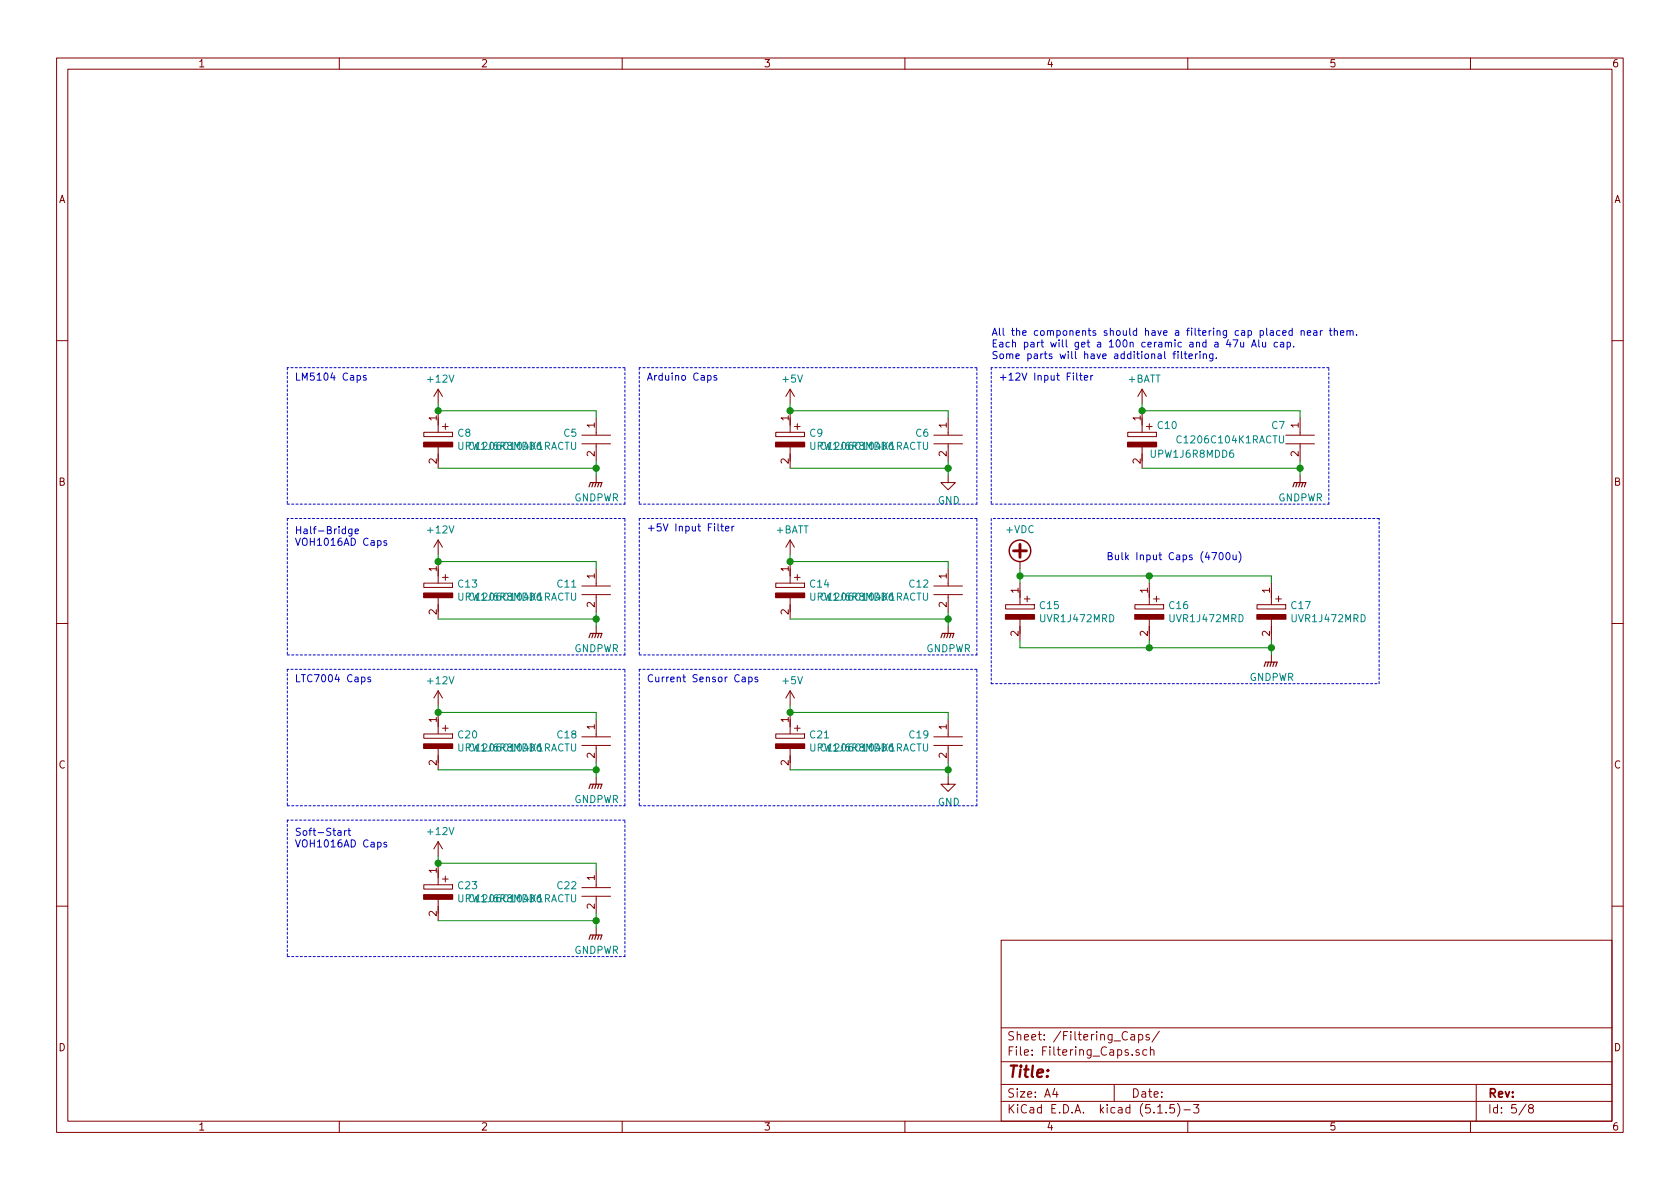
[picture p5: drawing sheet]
<svg xmlns="http://www.w3.org/2000/svg" width="297mm" height="210mm" viewBox="0 0 297 210" stroke-linecap="round" stroke-linejoin="round" font-family="sans-serif">
<g fill="none" stroke="#840000" stroke-width=".18">
<path d="M10 10.3h277v189.9h-277zM12 12.2h273v186.1h-273zM60 10.3v1.9M110 10.3v1.9M160 10.3v1.9M210 10.3v1.9M260 10.3v1.9M10 60.2h2M74.9 76.4h5.1v.8h-5.1zM77.5 68.8v2.6M77.5 72.6v3.8M77.5 79v3.8"/>
<path d="M77.5 68.8l-.8 1.3M77.5 68.8l.7 1.3M78.2 75.4h1M78.7 74.9v1M102.9 77h5M102.9 78.5h5M105.4 73.9v3.1M105.4 78.5v3M137.2 76.4h5v.8h-5zM139.7 68.8v2.6M139.7 72.6v3.8M139.7 79v3.8"/>
<path d="M139.7 68.8l-.8 1.3M139.7 68.8l.8 1.3M140.5 75.4h1M141 74.9v1M165.1 77h5.1M165.1 78.5h5.1M167.6 73.9v3.1M167.6 78.5v3M199.4 76.4h5.1v.8h-5.1zM201.9 68.8l-.7 1.3M201.9 68.8v2.6M201.9 72.6v3.8"/>
<path d="M201.9 79v3.8M201.9 68.8l.8 1.3M202.7 75.4h1M203.2 74.9v1M227.3 77h5.1M227.3 78.5h5.1M229.9 73.9v3.1M229.9 78.5v3M285 60.2h2M77.5 95.5v2.5M77.5 99.3v3.8M77.5 95.5l-.8 1.3"/>
<path d="M77.5 95.5l.7 1.3M105.4 84.1v1.2M139.7 95.5v2.5M139.7 99.3v3.8M139.7 95.5l-.8 1.3M139.7 95.5l.8 1.3M167.6 84.1v1.2h1.3l-1.3 1.3-1.2-1.3h1.2M180.3 99.3v1.3M229.9 84.1v1.2M10 110.3h2M74.9 103.1h5.1v.8h-5.1zM77.5 105.7v3.8"/>
<path d="M78.2 102.1h1M78.7 101.6v1M102.9 103.6h5M102.9 105.2h5M105.4 100.6v3M105.4 105.2v3M105.4 110.7v1.3M137.2 103.1h5v.8h-5zM139.7 105.7v3.8M140.5 102.1h1M141 101.6v1M165.1 103.6h5.1"/>
<path d="M165.1 105.2h5.1M167.6 100.6v3M167.6 105.2v3M167.6 110.7v1.3M177.8 106.9h5.1v.8h-5.1zM180.3 103.1v3.8M180.3 109.5v3.8M181.1 105.9h1M181.6 105.4v1M200.7 106.9h5v.8h-5zM203.2 103.1v3.8M203.2 109.5v3.8"/>
<path d="M204 105.9h1M204.5 105.4v1M222.2 106.9h5.1v.8h-5.1zM224.8 103.1v3.8M224.8 109.5v3.8M224.8 115.8v1.3M225.6 105.9h1M226.1 105.4v1M285 110.3h2M74.9 129.8h5.1v.8h-5.1zM77.5 122.2l-.8 1.2M77.5 122.2v2.5"/>
<path d="M77.5 126v3.8M77.5 132.3v3.8M77.5 122.2l.7 1.2M78.2 128.8h1M78.7 128.3v1M102.9 130.3h5M102.9 131.8h5M105.4 127.2v3.1M105.4 131.8v3.1M105.4 137.4v1.3M137.2 129.8h5v.8h-5zM139.7 122.2l-.8 1.2"/>
<path d="M139.7 122.2v2.5M139.7 126v3.8M139.7 132.3v3.8M139.7 122.2l.8 1.2M140.5 128.8h1M141 128.3v1M165.1 130.3h5.1M165.1 131.8h5.1M167.6 137.4v1.3h1.3l-1.3 1.2-1.2-1.2h1.2M167.6 127.2v3.1M167.6 131.8v3.1M74.9 156.5h5.1v.7h-5.1z"/>
<path d="M77.5 148.8v2.6M77.5 152.6v3.9M77.5 159v3.8M77.5 148.8l-.8 1.3M77.5 148.8l.7 1.3M78.2 155.4h1M78.7 154.9v1.1M102.9 157h5M102.9 158.5h5M105.4 153.9v3.1M105.4 158.5v3M10 160.2h2"/>
<path d="M105.4 164.1v1.2M177 166.3h108v32h-108zM285 160.2h2M60 198.3v1.9M110 198.3v1.9M160 198.3v1.9M177 194.8h108M177 191.8h108M177 187.8h108M177 181.8h108M186.5 192.5l-.4 1h1M186.8 193v1"/>
<path d="M197 191.8v3M200 183h.6v.9M200.6 183.3l-.5 .1-.2 .2 .2 .3 .5-.1M201.3 183l.5-.1 .3 .3-.1 .6-.2 .1-.5-.1M201.3 182.9v1.5M201.4 185.7l-.4-.1-.2 .2 .1 .2 .5 .2v.3h-.6M202.8 185.7l-.5-.1-.2 .3v.6l.2 .1 .5-.1M203.2 183l-.4-.1-.2 .2 .1 .3 .5 .1v.3h-.6M203.4 185.7l.2-.1 .4 .1v.9M203.4 185.1v1.5M204.7 196.8h.8M205 182.3l-1.3 2"/>
<path d="M206.2 196.7v.1M207.6 195.3h-.7l-.1 .7 .2-.1 .5 .1 .2 .2-.1 .5-.2 .1-.6-.1M208.2 195.1a1.71 1.71 0 0 1 0 2.3M209.3 196.3h1.2M210 198.3v1.9M211 195.3h1l-.5 .6 .4 .1v.7l-.2 .1-.7-.1M260 198.3v1.9M261 191.8v6.5M269.8 195.2l-1.2 2M270.6 196l-.3-.2v-.2l.3-.3h.2l.3 .3-.1 .2-.6 .2a.48 .48 0 0 0-.1 .7l.3 .1 .4-.1a.48 .48 0 0 0-.2-.7"/>
</g>
<g fill="none" stroke="#008484" stroke-width=".18">
<path d="M96.4 78.9l.7-.1 .1-.2-.1-.3-.2-.1h-.5v1.3M96.7 78.9l.5 .6M97.5 79.5l.5-1.3 .4 1.3M97.7 79.1h.6M99.5 78.3a.51 .51 0 0 0-.6 0 .51 .51 0 0 0-.1 .6 .46 .46 0 0 0 .2 .5 .46 .46 0 0 0 .5-.1M99.9 78.2h.7M100.3 78.2v1.3M101 78.2v1l.3 .3 .4-.1 .1-.2v-1M158.7 78.9l.6-.1 .1-.2-.1-.3-.1-.1h-.5v1.3M159 78.9l.4 .6M159.8 79.5l.4-1.3 .4 1.3M159.9 79.1h.6"/>
<path d="M161.8 78.3a.51 .51 0 0 0-.7 0 .51 .51 0 0 0-.1 .6 .46 .46 0 0 0 .2 .5 .46 .46 0 0 0 .6-.1M162.1 78.2h.8M162.5 78.2v1.3M163.3 78.2v1l.2 .3 .4-.1 .1-.2v-1M226.2 77.1v1l.3 .2h.3l.1-.2v-1M96.4 105.5h.7l.1-.2-.1-.3-.2-.1h-.5v1.2M96.7 105.5l.5 .6M97.5 106.1l.5-1.2 .4 1.2M97.7 105.8h.6M99.5 105a.51 .51 0 0 0-.6 0 .51 .51 0 0 0-.1 .6 .46 .46 0 0 0 .2 .5 .46 .46 0 0 0 .5-.1M99.9 104.9h.7M100.3 104.9v1.2"/>
<path d="M101 104.9v1l.3 .2h.4l.1-.2v-1M158.7 105.5h.6l.1-.2-.1-.3-.1-.1h-.5v1.2M159 105.5l.4 .6M159.8 106.1l.4-1.2 .4 1.2M159.9 105.8h.6M161.8 105a.51 .51 0 0 0-.7 0 .51 .51 0 0 0-.1 .6 .46 .46 0 0 0 .2 .5 .46 .46 0 0 0 .6-.1M162.1 104.9h.8M162.5 104.9v1.2M163.3 104.9v1l.2 .2h.4l.1-.2v-1M96.4 132.2h.7l.1-.2-.1-.3-.2-.2h-.5v1.3M96.7 132.2l.5 .6M97.5 132.8l.5-1.3 .4 1.3"/>
<path d="M97.7 132.5h.6M99.5 131.7a.51 .51 0 0 0-.6 0 .51 .51 0 0 0-.1 .6 .46 .46 0 0 0 .2 .5 .46 .46 0 0 0 .5-.1M99.9 131.5h.7M100.3 131.5v1.3M101 131.5v1.1l.3 .2h.4l.1-.2v-1.1M158.7 132.2h.6l.1-.2-.1-.3-.1-.2h-.5v1.3M159 132.2l.4 .6M159.8 132.8l.4-1.3 .4 1.3M159.9 132.5h.6M161.8 131.7a.51 .51 0 0 0-.7 0 .51 .51 0 0 0-.1 .6 .46 .46 0 0 0 .2 .5 .46 .46 0 0 0 .6-.1M162.1 131.5h.8M162.5 131.5v1.3"/>
<path d="M163.3 131.5v1.1l.2 .2h.4l.1-.2v-1.1M96.4 158.9l.7-.1 .1-.2-.1-.3-.2-.1h-.5v1.3M96.7 158.9l.5 .6M97.5 159.5l.5-1.3 .4 1.3M97.7 159.1h.6M99.5 158.3a.51 .51 0 0 0-.6 0 .51 .51 0 0 0-.1 .6 .46 .46 0 0 0 .2 .5 .46 .46 0 0 0 .5 0M99.9 158.2h.7M100.3 158.2v1.3M101 158.2v1.1l.3 .2 .4-.1 .1-.1v-1.1"/>
</g>
<g fill="none" stroke="#840000" stroke-width=".2">
<path d="M104.1 86.1l.3-.8h2l-.2 .8M104.9 85.3l-.3 .8M105.4 85.3l-.2 .8M105.9 85.3l-.2 .8M228.6 86.1l.3-.8h2l-.3 .8M229.4 85.3l-.3 .8M229.9 85.3l-.3 .8M230.4 85.3l-.3 .8M104.1 112.8l.3-.8h2l-.2 .8M104.9 112l-.3 .8M105.4 112l-.2 .8M105.9 112l-.2 .8"/>
<path d="M166.4 112.8l.2-.8h2.1l-.3 .8M167.1 112l-.2 .8M167.6 112l-.2 .8M168.1 112l-.2 .8M223.5 117.9l.3-.8h2l-.2 .8M224.3 117.1l-.3 .8M224.8 117.1l-.3 .8M225.3 117.1l-.3 .8M104.1 139.4l.3-.7h2l-.2 .7M104.9 138.7l-.3 .7M105.4 138.7l-.2 .7M105.9 138.7l-.2 .7"/>
<path d="M104.1 166.1l.3-.8h2l-.2 .8M104.9 165.3l-.3 .8M105.4 165.3l-.2 .8M105.9 165.3l-.2 .8"/>
</g>
<circle cx="180.3" cy="97.4" r="1.9" fill="none" stroke="#840000" stroke-width=".25"/>
<path d="M179.2 97.4h2.3M180.3 96.3v2.2" fill="none" stroke="#840000" stroke-width=".51"/>
<g fill="#840000" stroke="#840000" stroke-width=".25">
<path d="M222.2 108.7h5.1v.8h-5.1z"/>
<path d="M200.7 108.7h5v.8h-5z"/>
<path d="M177.8 108.7h5.1v.8h-5.1z"/>
<path d="M74.9 78.2h5.1v.8h-5.1z"/>
<path d="M74.9 104.9h5.1v.8h-5.1z"/>
<path d="M74.9 131.6h5.1v.7h-5.1z"/>
<path d="M74.9 158.2h5.1v.8h-5.1z"/>
<path d="M137.2 131.6h5v.7h-5z"/>
<path d="M137.2 104.9h5v.8h-5z"/>
<path d="M137.2 78.2h5v.8h-5z"/>
<path d="M199.4 78.2h5.1v.8h-5.1z"/>
</g>
<g fill="none" stroke="#0000c2" stroke-width=".18" stroke-dasharray=".4 .4">
<path d="M50.8 65v24.1M110.5 65h-59.7M113 65v24.1M172.7 65h-59.7M175.3 65v24.1M234.9 65h-59.6M50.8 91.7v24.1M50.8 89.1h59.7M110.5 91.7h-59.7M110.5 89.1v-24.1M113 91.7v24.1M113 89.1h59.7"/>
<path d="M172.7 91.7h-59.7M172.7 89.1v-24.1M175.3 91.7v29.2M175.3 89.1h59.6M234.9 89.1v-24.1M243.8 91.7h-68.5M50.8 115.8h59.7M50.8 118.4v24.1M110.5 115.8v-24.1M110.5 118.4h-59.7M113 115.8h59.7M113 118.4v24.1"/>
<path d="M172.7 115.8v-24.1M172.7 118.4h-59.7M175.3 120.9h68.5M243.8 120.9v-29.2M50.8 142.5h59.7M50.8 145v24.2M110.5 145h-59.7M110.5 142.5v-24.1M113 142.5h59.7M172.7 142.5v-24.1M50.8 169.2h59.7M110.5 169.2v-24.2"/>
</g>
<g fill="none" stroke="#008400" stroke-width=".18">
<path d="M77.5 71.4v1.2h27.9v1.3M139.7 71.4v1.2h27.9v1.3M201.9 71.4v1.2h28v1.3M77.5 98v1.3h27.9v1.3M77.5 82.8h27.9M105.4 81.5v2.6M139.7 98v1.3h27.9v1.3M139.7 82.8h27.9M167.6 81.5v2.6M201.9 82.8h28M229.9 81.5v2.6M77.5 109.5h27.9"/>
<path d="M105.4 108.2v2.5M139.7 109.5h27.9M167.6 108.2v2.5M180.3 101.8h44.5v1.3M180.3 113.3v1.2h44.5M180.3 100.6v2.5M203.2 101.8v1.3M203.2 113.3v1.2M224.8 113.3v2.5M77.5 124.7v1.3h27.9v1.2M77.5 136.1h27.9M105.4 134.9v2.5"/>
<path d="M139.7 124.7v1.3h27.9v1.2M139.7 136.1h27.9M167.6 134.9v2.5M77.5 151.4v1.2h27.9v1.3M77.5 162.8h27.9M105.4 161.5v2.6"/>
</g>
<g fill="none" stroke="#0000c2" stroke-width=".18">
<path d="M226.8 58.9l.6-.1-.1-.3h-.3l-.2 .1v.7h.5M228.5 58.5h-.4l-.2 .2 .1 .6h.5M228.5 58v1.3M230 58.6l.2-.1h.3l.1 .8M230 58.5v.8M231.1 58.9l.6-.1v-.3h-.4l-.2 .1 .1 .7h.5M232.3 58.5h.5v.8M232.8 58.8h-.4l-.2 .2 .1 .3h.5M233.5 58.5v.8M233.8 58.5h-.2l-.1 .2M235 58.5h.5M235.2 58v1.1l.3 .2"/>
<path d="M235.9 58.6l.2-.1h.3l.1 .8M235.9 58v1.3M237 58.9l.6-.1v-.3h-.4l-.2 .1 .1 .7h.5M238.2 58.6l.1-.1h.3l.1 .8M238.2 58.5v.8M238.7 58.6l.2-.1h.3v.8M239.9 59.2v.1M63.1 66.4h.4l.3 .2-.2 .6h-.5M64.7 66.4h-.3l-.2 .2 .1 .1 .4 .2v.3h-.5M125.1 66.4h.4l.2 .2-.1 .6h-.5M126.7 66.4h-.3l-.2 .2 .1 .1 .4 .2v.3h-.5M190.4 66v1.1l.2 .1"/>
<path d="M190.9 66.4h.4M191.1 66v1.1l.2 .1M191.7 66.8l.6-.1v-.3h-.4l-.2 .2 .1 .6h.5M192.9 66.4v.8M193.2 66.4l-.3 .2M207.4 62.6h.4M207.8 62.1l-.2 .2v1.1M208.3 62.6v.8M208.9 62.1v1.1l.2 .2M209.4 62.6h.5M209.5 62.1v1.1l.4 .2M210.2 63l.6-.1v-.3h-.4l-.2 .2 .1 .6h.5"/>
<path d="M211.4 62.6v.8M211.7 62.6h-.2l-.1 .2M212.2 62.6v.8M212.8 62.7l.1-.1h.3l.1 .8M212.8 62.6v.8M214.5 62.6l-.1 1.1-.2 .1h-.3M214.5 62.6h-.4l-.3 .2 .2 .6h.5M215.1 63.3v.1M217.2 60l-.3 .9h.8M217.5 60.5v.9M218 60.1h.9l-.6 1.3M219.4 60.5v.8l.3 .1 .2-.2"/>
<path d="M219.9 60.5v.9M221.3 61.4l.4-1.3 .4 1.3M221.4 61h.6M222.6 60.1v1.1l.1 .2M223.2 60.5l.1 .8 .3 .1 .2-.2M223.8 60.5v.9M225.9 60.6l-.4-.1-.2 .3 .1 .5h.5M226.4 60.6h.5l.1 .8M227 60.8l-.5 .1-.1 .2v.2h.6M227.6 60.6l.3-.1 .3 .3-.1 .5h-.5M227.6 60.5v1.3M228.7 61.2v.2"/>
<path d="M62.2 93.5v1.2l-.2 .1-.3-.1M62.2 93.6l-.3-.1-.3 .3 .1 .5h.5M62.8 93.9l.6-.1-.1-.2-.3-.1-.2 .2v.6h.5M68.4 95.7l-.4-.1-.1 .2v.2l.5 .1v.3h-.5M126.9 92.6v1.1l.2 .2M127.4 93.1h.5M127.6 92.6v1.1l.3 .2M128.3 93.5l.6-.1-.1-.3h-.4l-.1 .1v.6h.5M129.4 93.1v.8M129.8 93.1l-.4 .2M215.7 97.8l.1-.1a.69 .69 0 0 1 .5 .6 .69 .69 0 0 1-.5 .7l-.2-.3-.1-.2zM216.9 97.8l.1-.1a.67 .67 0 0 1 .5 .6 .67 .67 0 0 1-.5 .7l-.3-.5z"/>
<path d="M218 98.1l.1 .8 .3 .1 .2-.1M218.6 98.1v.9M219 97.5a1.47 1.47 0 0 1 0 2M63.9 119.8l.4-.1 .2 .3-.1 .5h-.5M65.5 119.8l-.3-.1-.2 .2 .1 .2 .4 .1v.3h-.5M131.2 119.8h.5l.1 .8M132.4 119.8l.3-.1 .3 .3-.1 .5h-.5M132.4 119.7v1.3M134 119.8l-.3-.1-.2 .2v.2l.5 .1v.3h-.5M131.8 120l-.4 .1-.2 .2v.2h.6M59.8 146.9h.4l.1 .8M60.3 147.2h-.4l-.2 .2 .2 .3h.4"/>
<path d="M60.9 146.9v.8M61.3 146.9l-.4 .2M61.5 146.9h.5M61.7 146.5v1l.3 .2M68.4 149l-.4-.1-.1 .2v.2l.5 .1v.3h-.5"/>
</g>
<g fill="#008400" stroke="#008400" stroke-width=".25">
<circle cx="224.8" cy="114.5" r=".51"/>
<circle cx="167.6" cy="109.5" r=".51"/>
<circle cx="201.9" cy="72.6" r=".51"/>
<circle cx="203.2" cy="114.5" r=".51"/>
<circle cx="139.7" cy="72.6" r=".51"/>
<circle cx="139.7" cy="99.3" r=".51"/>
<circle cx="203.2" cy="101.8" r=".51"/>
<circle cx="139.7" cy="126" r=".51"/>
<circle cx="105.4" cy="82.8" r=".51"/>
<circle cx="77.5" cy="152.6" r=".51"/>
<circle cx="180.3" cy="101.8" r=".51"/>
<circle cx="77.5" cy="126" r=".51"/>
<circle cx="77.5" cy="99.3" r=".51"/>
<circle cx="77.5" cy="72.6" r=".51"/>
<circle cx="105.4" cy="136.1" r=".51"/>
<circle cx="167.6" cy="82.8" r=".51"/>
<circle cx="105.4" cy="162.8" r=".51"/>
<circle cx="105.4" cy="109.5" r=".51"/>
<circle cx="229.9" cy="82.8" r=".51"/>
<circle cx="167.6" cy="136.1" r=".51"/>
</g>
<text font-size="2.8" fill="#840000" x="178" y="190.5">Title:</text>
<g font-size="2.1" fill="#840000">
<text x="178" y="184">Sheet: /Filtering_Caps/</text>
<text x="178" y="186.7">File: Filtering_Caps.sch</text>
<text x="178" y="196.9">KiCad E.D.A. kicad (5.1.5)-3</text>
<text x="178" y="194.1">Size: A4</text>
<text x="200" y="194.1">Date:</text>
<text x="263" y="194.1">Rev:</text>
<text x="263" y="196.9">Id: 5/8</text>
</g>
<g font-size="1.8" fill="#840000">
<text x="35" y="11.9">1</text>
<text x="85" y="11.9">2</text>
<text x="135" y="11.9">3</text>
<text x="185" y="11.9">4</text>
<text x="235" y="11.9">5</text>
<text x="285" y="11.9">6</text>
<text x="10.4" y="35.9">A</text>
<text x="285.4" y="35.9">A</text>
<text x="77.2" y="74.4" transform="rotate(-90 77.2 74.4)">1</text>
<text x="105.2" y="75.7" transform="rotate(-90 105.2 75.7)">1</text>
<text x="139.4" y="74.4" transform="rotate(-90 139.4 74.4)">1</text>
<text x="167.4" y="75.7" transform="rotate(-90 167.4 75.7)">1</text>
<text x="201.7" y="74.4" transform="rotate(-90 201.7 74.4)">1</text>
<text x="229.6" y="75.7" transform="rotate(-90 229.6 75.7)">1</text>
<text x="77.2" y="82" transform="rotate(-90 77.2 82)">2</text>
<text x="105.2" y="80.7" transform="rotate(-90 105.2 80.7)">2</text>
<text x="139.4" y="82" transform="rotate(-90 139.4 82)">2</text>
<text x="167.4" y="80.7" transform="rotate(-90 167.4 80.7)">2</text>
<text x="201.7" y="82" transform="rotate(-90 201.7 82)">2</text>
<text x="229.6" y="80.7" transform="rotate(-90 229.6 80.7)">2</text>
<text x="10.4" y="85.9">B</text>
<text x="285.4" y="85.9">B</text>
<text x="77.2" y="101.1" transform="rotate(-90 77.2 101.1)">1</text>
<text x="139.4" y="101.1" transform="rotate(-90 139.4 101.1)">1</text>
<text x="105.2" y="107.4" transform="rotate(-90 105.2 107.4)">2</text>
<text x="105.2" y="102.3" transform="rotate(-90 105.2 102.3)">1</text>
<text x="167.4" y="107.4" transform="rotate(-90 167.4 107.4)">2</text>
<text x="167.4" y="102.3" transform="rotate(-90 167.4 102.3)">1</text>
<text x="180.1" y="104.9" transform="rotate(-90 180.1 104.9)">1</text>
<text x="202.9" y="104.9" transform="rotate(-90 202.9 104.9)">1</text>
<text x="224.5" y="104.9" transform="rotate(-90 224.5 104.9)">1</text>
<text x="77.2" y="108.7" transform="rotate(-90 77.2 108.7)">2</text>
<text x="139.4" y="108.7" transform="rotate(-90 139.4 108.7)">2</text>
<text x="180.1" y="112.5" transform="rotate(-90 180.1 112.5)">2</text>
<text x="202.9" y="112.5" transform="rotate(-90 202.9 112.5)">2</text>
<text x="224.5" y="112.5" transform="rotate(-90 224.5 112.5)">2</text>
<text x="77.2" y="127.7" transform="rotate(-90 77.2 127.7)">1</text>
<text x="105.2" y="129" transform="rotate(-90 105.2 129)">1</text>
<text x="139.4" y="127.7" transform="rotate(-90 139.4 127.7)">1</text>
<text x="167.4" y="129" transform="rotate(-90 167.4 129)">1</text>
<text x="10.4" y="135.9">C</text>
<text x="77.2" y="135.4" transform="rotate(-90 77.2 135.4)">2</text>
<text x="105.2" y="134.1" transform="rotate(-90 105.2 134.1)">2</text>
<text x="139.4" y="135.4" transform="rotate(-90 139.4 135.4)">2</text>
<text x="167.4" y="134.1" transform="rotate(-90 167.4 134.1)">2</text>
<text x="285.4" y="135.9">C</text>
<text x="77.2" y="154.4" transform="rotate(-90 77.2 154.4)">1</text>
<text x="105.2" y="155.7" transform="rotate(-90 105.2 155.7)">1</text>
<text x="105.2" y="160.7" transform="rotate(-90 105.2 160.7)">2</text>
<text x="77.2" y="162" transform="rotate(-90 77.2 162)">2</text>
<text x="10.4" y="185.9">D</text>
<text x="285.4" y="185.9">D</text>
<text x="35" y="199.9">1</text>
<text x="85" y="199.9">2</text>
<text x="135" y="199.9">3</text>
<text x="185" y="199.9">4</text>
<text x="235" y="199.9">5</text>
<text x="285" y="199.9">6</text>
</g>
<g font-size="1.8" fill="#0000c2">
<text x="175.3" y="59.4">All the components should have a filtering cap placed near them.</text>
<text x="175.3" y="61.4">Each part will get a 100n ceramic and a 47u Alu cap.</text>
<text x="175.3" y="63.5">Some parts will have additional filtering.</text>
<text x="52.1" y="67.3">LM5104 Caps</text>
<text x="114.3" y="67.3">Arduino Caps</text>
<text x="176.5" y="67.3">+12V Input Filter</text>
<text x="52.1" y="94.5">Half-Bridge</text>
<text x="114.3" y="94">+5V Input Filter</text>
<text x="52.1" y="96.5">VOH1016AD Caps</text>
<text x="195.6" y="99.1">Bulk Input Caps (4700u)</text>
<text x="52.1" y="120.6">LTC7004 Caps</text>
<text x="114.3" y="120.6">Current Sensor Caps</text>
<text x="52.1" y="147.8">Soft-Start</text>
<text x="52.1" y="149.9">VOH1016AD Caps</text>
</g>
<g font-size="1.8" fill="#008484">
<text x="75.8" y="67.7">+12V</text>
<text x="138.5" y="67.7">+5V</text>
<text x="199.4" y="67.7">+BATT</text>
<text x="81" y="77.2">C8</text>
<text x="99.7" y="77.2">C5</text>
<text x="143.2" y="77.2">C9</text>
<text x="162" y="77.2">C6</text>
<text x="204.7" y="75.9">C10</text>
<text x="224.9" y="75.9">C7</text>
<text x="81.2" y="79.5">UPW1J6R8MDD6</text>
<text x="143.5" y="79.5">UPW1J6R8MDD6</text>
<text x="203.7" y="80.9">UPW1J6R8MDD6</text>
<text x="208.6" y="78.4">C1206C104K1RACTU</text>
<text x="101.5" y="88.7">GNDPWR</text>
<text x="165.8" y="89.1">GND</text>
<text x="226" y="88.7">GNDPWR</text>
<text x="75.8" y="94.3">+12V</text>
<text x="137.2" y="94.3">+BATT</text>
<text x="178" y="94.3">+VDC</text>
<text x="81.1" y="103.9">C13</text>
<text x="81.2" y="106.2">UPW1J6R8MDD6</text>
<text x="98.6" y="103.9">C11</text>
<text x="143.3" y="103.9">C14</text>
<text x="143.5" y="106.2">UPW1J6R8MDD6</text>
<text x="160.8" y="103.9">C12</text>
<text x="183.9" y="107.7">C15</text>
<text x="206.8" y="107.7">C16</text>
<text x="228.4" y="107.7">C17</text>
<text x="184.1" y="110">UVR1J472MRD</text>
<text x="207" y="110">UVR1J472MRD</text>
<text x="228.6" y="110">UVR1J472MRD</text>
<text x="101.5" y="115.3">GNDPWR</text>
<text x="163.7" y="115.3">GNDPWR</text>
<text x="75.8" y="121">+12V</text>
<text x="138.5" y="121">+5V</text>
<text x="220.9" y="120.4">GNDPWR</text>
<text x="81.1" y="130.6">C20</text>
<text x="98.6" y="130.6">C18</text>
<text x="143.3" y="130.6">C21</text>
<text x="160.8" y="130.6">C19</text>
<text x="81.2" y="132.9">UPW1J6R8MDD6</text>
<text x="143.5" y="132.9">UPW1J6R8MDD6</text>
<text x="101.5" y="142">GNDPWR</text>
<text x="165.8" y="142.5">GND</text>
<text x="75.8" y="147.7">+12V</text>
<text x="81.1" y="157.2">C23</text>
<text x="81.2" y="159.6">UPW1J6R8MDD6</text>
<text x="98.6" y="157.2">C22</text>
<text x="101.5" y="168.7">GNDPWR</text>
</g>
</svg>
